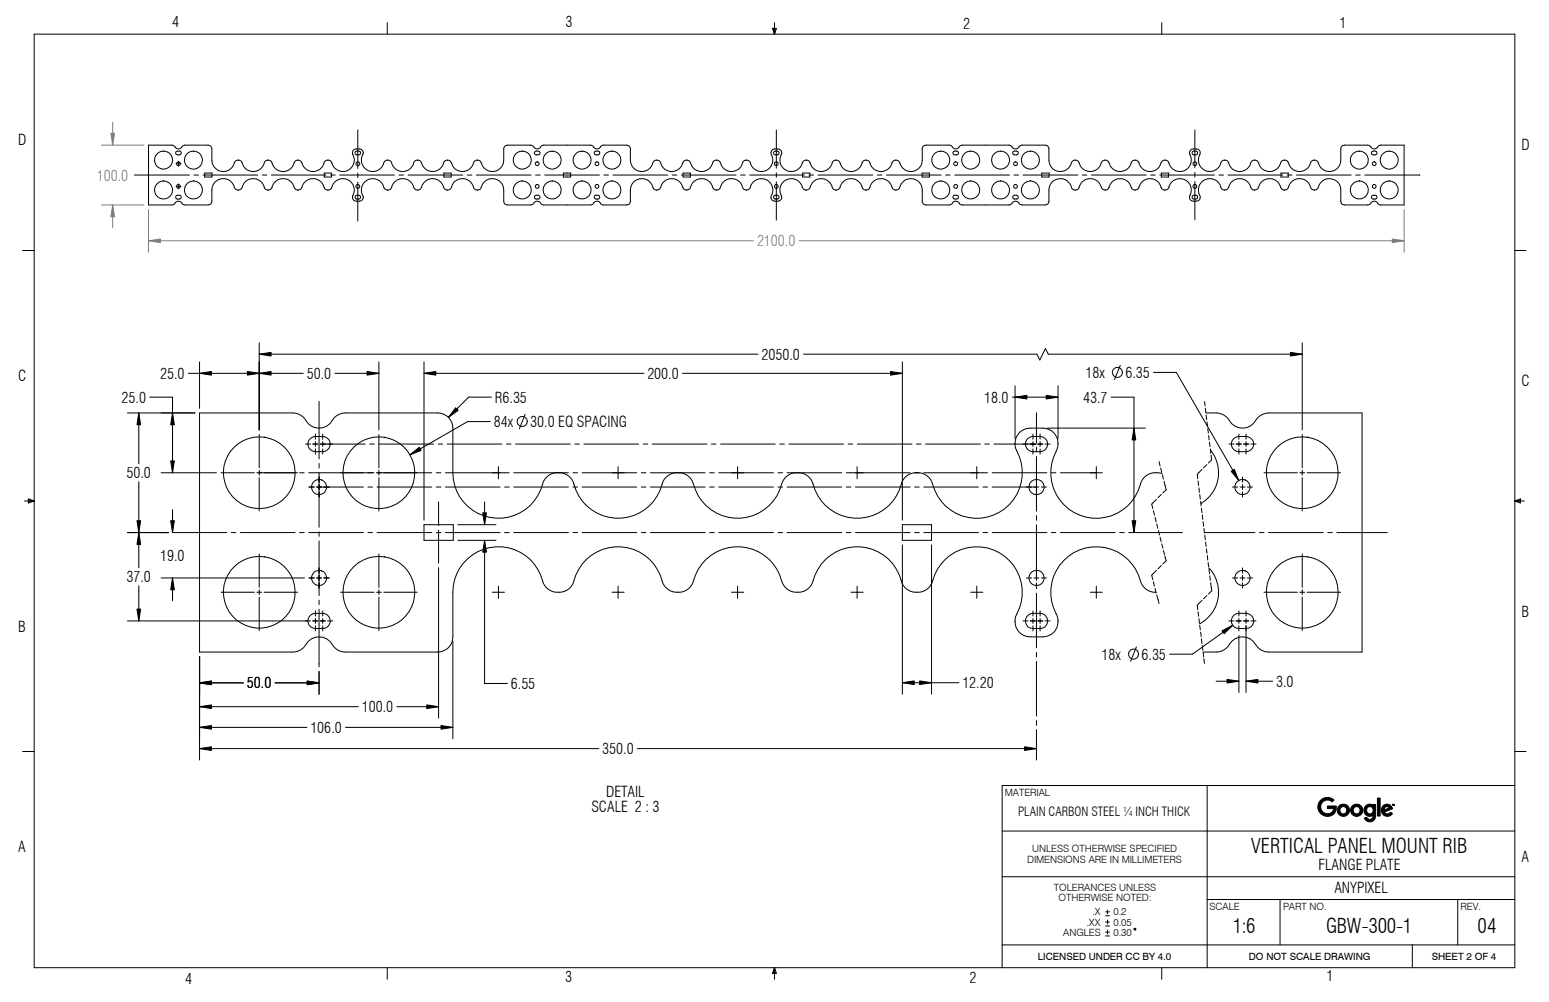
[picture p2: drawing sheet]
<svg xmlns="http://www.w3.org/2000/svg" width="432mm" height="279mm" viewBox="0 0 432 279" stroke-linecap="round" stroke-linejoin="round" font-family="sans-serif">
<g fill="none" stroke="#000" stroke-width=".28">
<path d="M9.5 9.5h412.8v260.3h-412.8zM107.9 6.3v3.2M215.3 7.9h1.2l-.6 1.6zM215.6 7.9l.3 1.6M215.9 6.3v3.2M216.2 7.9l-.3 1.6M323.8 6.3v3.2M99.7 36.2v10.8M216.4 36.2v10.7M333.1 36.2v10.6M37.5 48.8h15.3M49 42.4a.92 .92 0 0 1 1.5 .1v.3a.86 .86 0 0 1-1.5 0z"/>
<path d="M49.1 52h.3M49.1 45.6h.3M49.1 54.6l.9-.2a.53 .53 0 0 1 .5 .6 .53 .53 0 0 1-.5 .5h-.7l-.3-.3zM49.6 52h.3M49.6 45.6h.3M49.7 45v.3M49.7 45.5v.3M49.7 46v.4M49.7 51.3v.3M49.7 51.8v.4M49.7 52.3v.4M50.1 52h.4"/>
<path d="M50.1 45.6h.4M54.1 48.8h1.2M56.6 48.8h15.2M57.1 48.3h2v1.1h-2zM73.1 48.8h1.3M75.6 48.8h15.3M90.4 48.3h2v1.1h-2zM92.2 48.8h1.2M94.7 48.8h15.2M98.3 42.6v.2a3.2 3.2 0 0 1-1.5 4.8 3.2 3.2 0 0 1-4.4-2.5 1.23 1.23 0 0 0-1.4-.4 1.23 1.23 0 0 0-.8 1.1 3.2 3.2 0 0 1-3.4 2 3.2 3.2 0 0 1-2.8-2.7 1.23 1.23 0 0 0-1.3-.4 1.23 1.23 0 0 0-.9 1.1 3.3 3.3 0 0 1-3.4 2 3.3 3.3 0 0 1-2.8-2.8l-.9-.3a1.18 1.18 0 0 0-1.2 1.1 3.2 3.2 0 0 1-3.3 2 3.2 3.2 0 0 1-2.8-2.7 1.2 1.2 0 0 0-1.4-.4 1.2 1.2 0 0 0-.8 1.1 3.2 3.2 0 0 1-3.6 2 3.2 3.2 0 0 1-2.5-3.1v-3.4l-.7-.7-7-.1-.6 .3a1.23 1.23 0 0 1-1.1 .7 1.23 1.23 0 0 1-1.1-.8l-.6-.2h-6.6v16.6l6.6 .1 .7-.3a1.27 1.27 0 0 1 1.2-.8 1.27 1.27 0 0 1 1.2 .9l6.9 .2 .6-.2 .5-.7v-3.3a3.2 3.2 0 0 1 2.9-3.2 3.2 3.2 0 0 1 3.4 2.7 1.22 1.22 0 0 0 1.4 .4 1.22 1.22 0 0 0 .8-1.1 3.2 3.2 0 0 1 3.4-2 3.2 3.2 0 0 1 2.8 2.7 1.23 1.23 0 0 0 1.3 .4 1.23 1.23 0 0 0 .9-1.1 3.2 3.2 0 0 1 3.3-2 3.2 3.2 0 0 1 2.8 2.7 1.23 1.23 0 0 0 1.4 .4 1.23 1.23 0 0 0 .8-1.1 3.3 3.3 0 0 1 3.5-1.9 3.3 3.3 0 0 1 2.8 2.8l.8 .3 .4-.1a1.85 1.85 0 0 0 1-1.5 3.2 3.2 0 0 1 4.5-1 3.2 3.2 0 0 1 1 4.5v.1M98.3 55a.95 .95 0 0 0 1 1.1h.9a1.16 1.16 0 0 0 1.1-1.1M98.3 42.6a.95 .95 0 0 1 1-1.1h.9a1.27 1.27 0 0 1 1.1 1.1"/>
<path d="M99 42.4a.92 .92 0 0 1 1.5 .1v.3a.86 .86 0 0 1-1.5 0zM99.1 54.6l.9-.2a.53 .53 0 0 1 .5 .6 .53 .53 0 0 1-.5 .5h-.7l-.3-.3zM99.7 48.3v1.2M99.7 50.8v10.8M111.2 48.8h1.3M113.7 48.8h15.3M123.7 48.3h2.1v1.1h-2.1zM130.3 48.8h1.2M132.8 48.8h15.2M149.1 42.2l.9-.1a.53 .53 0 0 1 .5 .6 .53 .53 0 0 1-.5 .5l-.9-.1-.1-.3zM149.1 54.6l.9-.2a.53 .53 0 0 1 .5 .6 .53 .53 0 0 1-.5 .5l-.9-.1-.1-.3zM149.3 48.8h1.3"/>
<path d="M151.8 48.8h15.3M157.1 48.3h2v1.1h-2zM165.7 42.4a.92 .92 0 0 1 1.5 .1v.3a.86 .86 0 0 1-1.5 0zM165.8 54.6l.9-.2a.53 .53 0 0 1 .5 .6 .53 .53 0 0 1-.5 .5h-.7l-.3-.3zM168.4 48.8h1.2M170.9 48.8h15.2M187.4 48.8h1.3M189.9 48.8h15.3M190.4 48.3h2v1.1h-2zM206.5 48.8h1.2M209 48.8h15.2M214.9 55v-.1a3.2 3.2 0 0 0-1.5-4.8 3.2 3.2 0 0 0-4.4 2.4 1.23 1.23 0 0 1-1.3 .4 1.23 1.23 0 0 1-.9-1.1 3.2 3.2 0 0 0-3.3-2 3.2 3.2 0 0 0-2.8 2.7 1.23 1.23 0 0 1-1.4 .4 1.23 1.23 0 0 1-.8-1.1 3.3 3.3 0 0 0-3.4-1.9 3.3 3.3 0 0 0-2.8 2.8l-.8 .3-.5-.1a1.86 1.86 0 0 1-1-1.5 3.2 3.2 0 0 0-3.4-1.5 3.2 3.2 0 0 0-2.6 2.6 1.2 1.2 0 0 1-1.3 .4 1.2 1.2 0 0 1-.8-1.1 3.2 3.2 0 0 0-3.6-1.9 3.2 3.2 0 0 0-2.6 3.1v3.3l-.6 .8-7 .1-.6-.3a1.22 1.22 0 0 0-1.2-.8 1.22 1.22 0 0 0-1.1 .8l-.5 .3-13.7-.2a1.36 1.36 0 0 0-1.2-.9 1.36 1.36 0 0 0-1.3 .9l-7.4 .1-.5-.4-.2-.6v-3.1a3.3 3.3 0 0 0-3.1-3.2 3.3 3.3 0 0 0-3.4 2.9l-.8 .3-.4-.1a1.86 1.86 0 0 1-1-1.5 3.2 3.2 0 0 0-3.4-1.5 3.2 3.2 0 0 0-2.6 2.6 1.2 1.2 0 0 1-1.4 .4 1.2 1.2 0 0 1-.8-1.1 3.2 3.2 0 0 0-3.3-2 3.2 3.2 0 0 0-2.9 2.7 1.2 1.2 0 0 1-1.3 .4 1.2 1.2 0 0 1-.8-1.1 3.2 3.2 0 0 0-3.4-2 3.2 3.2 0 0 0-2.7 2.7 1.22 1.22 0 0 1-1.4 .4 1.22 1.22 0 0 1-.9-1.1 3.2 3.2 0 0 0-4.5-1.5 3.2 3.2 0 0 0-1 4.6v.1"/>
<path d="M214.9 42.6v.2a3.2 3.2 0 0 1-1.5 4.8 3.2 3.2 0 0 1-4.4-2.5 1.23 1.23 0 0 0-1.3-.4 1.23 1.23 0 0 0-.9 1.1 3.2 3.2 0 0 1-3.3 2 3.2 3.2 0 0 1-2.8-2.7 1.23 1.23 0 0 0-1.4-.4 1.23 1.23 0 0 0-.8 1.1 3.3 3.3 0 0 1-3.4 2 3.3 3.3 0 0 1-2.8-2.8l-1-.3a1.6 1.6 0 0 0-1.3 1.6 3.3 3.3 0 0 1-3.4 1.5 3.3 3.3 0 0 1-2.6-2.7 1.2 1.2 0 0 0-1.3-.4 1.2 1.2 0 0 0-.8 1.1 3.2 3.2 0 0 1-3.6 2 3.2 3.2 0 0 1-2.6-3.1v-3.4l-.6-.7-7-.1-.6 .3a1.23 1.23 0 0 1-1.2 .7 1.23 1.23 0 0 1-1.1-.8l-.5-.2h-13.3l-.4 .1a1.38 1.38 0 0 1-1.2 .9 1.38 1.38 0 0 1-1.3-.9l-.5-.1-6.9 .1-.5 .3-.2 .6v3.2a3.3 3.3 0 0 1-3.1 3.1 3.3 3.3 0 0 1-3.4-2.8l-.9-.3a1.18 1.18 0 0 0-1.1 1.1 3.2 3.2 0 0 1-3.4 2 3.2 3.2 0 0 1-2.8-2.7 1.2 1.2 0 0 0-1.4-.4 1.2 1.2 0 0 0-.8 1.1 3.2 3.2 0 0 1-3.3 2 3.2 3.2 0 0 1-2.9-2.7 1.2 1.2 0 0 0-1.3-.4 1.2 1.2 0 0 0-.8 1.1 3.2 3.2 0 0 1-3.4 2 3.2 3.2 0 0 1-2.7-2.7 1.22 1.22 0 0 0-1.4-.4 1.22 1.22 0 0 0-.9 1.1 3.2 3.2 0 0 1-4.5 1.6 3.2 3.2 0 0 1-1-4.7v-.1M214.9 55a1.02 1.02 0 0 0 1.1 1.1h.9a1.08 1.08 0 0 0 1-1.1M214.9 42.6a1.08 1.08 0 0 1 1.1-1.1h.9a1.17 1.17 0 0 1 1 1.1M215.7 42.4a.92 .92 0 0 1 1.5 .1v.3a.86 .86 0 0 1-1.6 0zM215.8 54.6l.9-.2a.53 .53 0 0 1 .5 .6 .53 .53 0 0 1-.5 .5h-.7l-.3-.3zM216.4 48.2v1.2M216.4 50.7v10.7M223.7 48.3h2.1v1.1h-2.1zM225.5 48.8h1.3M228 48.8h15.3M244.6 48.8h1.2M247.1 48.8h15.2"/>
<path d="M257 48.3h2.1v1.1h-2.1zM263.6 48.8h1.3M265.8 42.2l.9-.1a.53 .53 0 0 1 .5 .6 .53 .53 0 0 1-.5 .5l-.9-.1-.2-.3zM265.8 54.6l.9-.2a.53 .53 0 0 1 .5 .6 .53 .53 0 0 1-.5 .5l-.9-.1-.2-.3zM266.1 48.8h15.3M282.4 42.4a.92 .92 0 0 1 1.4 .1v.3a.86 .86 0 0 1-1.5 0zM282.5 54.6l.8-.2a.53 .53 0 0 1 .5 .6 .53 .53 0 0 1-.5 .5h-.6l-.3-.3zM282.7 48.8h1.2M285.2 48.8h15.2M290.4 48.3h2v1.1h-2zM301.7 48.8h1.3M304.2 48.8h15.3"/>
<path d="M320.8 48.8h1.2M323.3 48.8h15.2M323.7 48.3h2.1v1.1h-2.1zM331.6 55v-.1a3.2 3.2 0 0 0-1.5-4.8 3.2 3.2 0 0 0-4.4 2.4 1.22 1.22 0 0 1-1.3 .4 1.22 1.22 0 0 1-.9-1.1 3.2 3.2 0 0 0-3.3-2 3.2 3.2 0 0 0-2.8 2.7 1.23 1.23 0 0 1-1.4 .4 1.23 1.23 0 0 1-.8-1.1 3.2 3.2 0 0 0-3.4-2 3.2 3.2 0 0 0-2.8 2.7 1.23 1.23 0 0 1-1.3 .4 1.23 1.23 0 0 1-.9-1.1 3.3 3.3 0 0 0-3.4-1.9 3.3 3.3 0 0 0-2.8 2.8l-.8 .3-.5-.1a1.86 1.86 0 0 1-1-1.5 3.2 3.2 0 0 0-3.6-1.5 3.2 3.2 0 0 0-2.3 3.1v3.3l-.6 .8-7 .1-.6-.3a1.3 1.3 0 0 0-1.3-.8 1.3 1.3 0 0 0-1.1 .9l-13.7 .2-.5-.3a1.25 1.25 0 0 0-1.2-.8 1.25 1.25 0 0 0-1.2 .8l-.5 .3-6.6-.1a1.02 1.02 0 0 1-1-1l-.1-3.6a3.2 3.2 0 0 0-3.1-2.7 3.2 3.2 0 0 0-3.2 2.7 1.23 1.23 0 0 1-1.4 .4 1.23 1.23 0 0 1-.8-1.1 3.3 3.3 0 0 0-3.5-1.9 3.3 3.3 0 0 0-2.7 2.8l-.8 .3-.5-.1a1.86 1.86 0 0 1-1-1.5 3.2 3.2 0 0 0-3.4-1.5 3.2 3.2 0 0 0-2.6 2.6 1.2 1.2 0 0 1-1.3 .4 1.2 1.2 0 0 1-.8-1.1 3.2 3.2 0 0 0-3.4-2 3.2 3.2 0 0 0-2.8 2.7 1.2 1.2 0 0 1-1.4 .4 1.2 1.2 0 0 1-.8-1.1 3.2 3.2 0 0 0-4.5-1.5 3.2 3.2 0 0 0-1.1 4.6v.1M331.6 42.6v.2a3.2 3.2 0 0 1-1.5 4.8 3.2 3.2 0 0 1-4.4-2.5 1.22 1.22 0 0 0-1.3-.4 1.22 1.22 0 0 0-.9 1.1 3.2 3.2 0 0 1-3.3 2 3.2 3.2 0 0 1-2.8-2.7 1.23 1.23 0 0 0-1.4-.4 1.23 1.23 0 0 0-.8 1.1 3.2 3.2 0 0 1-3.4 2 3.2 3.2 0 0 1-2.8-2.7 1.23 1.23 0 0 0-1.3-.4 1.23 1.23 0 0 0-.9 1.1 3.3 3.3 0 0 1-3.4 2 3.3 3.3 0 0 1-2.8-2.8l-.9-.3a1.18 1.18 0 0 0-1.2 1.1 3.2 3.2 0 0 1-3.5 2 3.2 3.2 0 0 1-2.6-3.1v-3.4l-.6-.7-7-.1-.6 .3a1.23 1.23 0 0 1-1.2 .7 1.23 1.23 0 0 1-1.1-.8l-.5-.2h-13.3l-.6 .3a1.23 1.23 0 0 1-1.2 .7 1.23 1.23 0 0 1-1.1-.8l-.5-.2h-6.6a1.08 1.08 0 0 0-1 1l-.1 3.6a3.2 3.2 0 0 1-3.1 2.7 3.2 3.2 0 0 1-3.2-2.7 1.23 1.23 0 0 0-1.4-.4 1.23 1.23 0 0 0-.8 1.1 3.3 3.3 0 0 1-3.4 2 3.3 3.3 0 0 1-2.8-2.8l-1-.3a1.18 1.18 0 0 0-1.1 1.1 3.2 3.2 0 0 1-3.4 2 3.2 3.2 0 0 1-2.8-2.7 1.2 1.2 0 0 0-1.3-.4 1.2 1.2 0 0 0-.8 1.1 3.2 3.2 0 0 1-3.4 2 3.2 3.2 0 0 1-2.8-2.7 1.2 1.2 0 0 0-1.4-.4 1.2 1.2 0 0 0-.8 1.1 3.2 3.2 0 0 1-4.5 1.6 3.2 3.2 0 0 1-1.1-4.7v-.1M331.6 42.6a1.08 1.08 0 0 1 1.1-1.1h.8a1.08 1.08 0 0 1 1.1 1.1M331.6 55a1.02 1.02 0 0 0 1.1 1.1h.8a1.02 1.02 0 0 0 1.1-1.1M332.4 42.4a.92 .92 0 0 1 1.4 .1v.3a.86 .86 0 0 1-1.5 0zM332.5 54.6l.8-.2a.53 .53 0 0 1 .5 .6 .53 .53 0 0 1-.5 .5h-.6l-.3-.3zM333.1 48.1v1.3M333.1 50.6v10.7M334.6 42.6v.2a3.2 3.2 0 0 0 1.4 4.8 3.2 3.2 0 0 0 4.4-2.5 1.22 1.22 0 0 1 1.4-.4 1.22 1.22 0 0 1 .8 1.1 3.2 3.2 0 0 0 3.4 2 3.2 3.2 0 0 0 2.8-2.7 1.23 1.23 0 0 1 1.3-.4 1.23 1.23 0 0 1 .9 1.1 3.2 3.2 0 0 0 3.3 2 3.2 3.2 0 0 0 2.8-2.7 1.23 1.23 0 0 1 1.4-.4 1.23 1.23 0 0 1 .8 1.1 3.3 3.3 0 0 0 3.5 2 3.3 3.3 0 0 0 2.7-2.8l1-.3a1.6 1.6 0 0 1 1.3 1.5 3.2 3.2 0 0 0 3.6 1.5 3.2 3.2 0 0 0 2.4-3v-3.4l.6-.7 7-.1 .6 .3a1.2 1.2 0 0 0 1.2 .7 1.2 1.2 0 0 0 1.1-.8l.5-.2h6.6v16.6l-6.6 .1-.6-.3a1.22 1.22 0 0 0-1.2-.8 1.22 1.22 0 0 0-1.1 .8l-.5 .3-6.6-.1a1.02 1.02 0 0 1-1-1l-.1-3.6a3.2 3.2 0 0 0-3.1-2.7 3.2 3.2 0 0 0-3.2 2.7 1.23 1.23 0 0 1-1.4 .4 1.23 1.23 0 0 1-.8-1.1 3.3 3.3 0 0 0-3.5-1.9 3.3 3.3 0 0 0-2.8 2.8l-.8 .3-.4-.1a1.86 1.86 0 0 1-1-1.5 3.2 3.2 0 0 0-3.4-1.5 3.2 3.2 0 0 0-2.6 2.6 1.2 1.2 0 0 1-1.4 .4 1.2 1.2 0 0 1-.8-1.1 3.2 3.2 0 0 0-3.3-2 3.2 3.2 0 0 0-2.9 2.7 1.2 1.2 0 0 1-1.3 .4 1.2 1.2 0 0 1-.8-1.1 3.2 3.2 0 0 0-4.5-1.6 3.2 3.2 0 0 0-1.1 4.7v.1"/>
<path d="M339.8 48.8h1.3M342.3 48.8h15.3M357.1 48.3h2v1.1h-2zM358.9 48.8h1.2M361.4 48.8h15.2M377.9 48.8h1.3M380.4 48.8h15.4M382.4 42.4a.92 .92 0 0 1 1.4 .1v.3a.86 .86 0 0 1-1.5 0zM382.5 54.6l.8-.2a.53 .53 0 0 1 .5 .6 .53 .53 0 0 1-.5 .5h-.6l-.3-.3zM6.3 69.8h3.2M422.3 69.8h3.1M72.3 95.6v24.3"/>
<path d="M72.3 98.8h139M224 98.8h65.1l.8 1.6 1.5-3.2 .8 1.6h70.8M363 95.6v24.3M35.5 115.1h18.9M38.7 115.1v14.2M41.7 110.7h6.4v21.1M52.5 104.1h32M55.6 100.9v13M88.9 111.9v16.1M93.3 104.1h12.3M105.6 100.9v19M118.2 100.9v44.1"/>
<path d="M118.2 104.1h61.3M136.7 117.6h-6.4l-16 9.2M137 110.7h-6.4l-5.6 5.7M146.4 115.5l-1.6 4M190.2 104.1h61.3M251.5 100.9v44.1M282.2 110.7h12.7M283 107.6v14.7M288.9 115.1v8.4M292 119.4h27.3M294.9 107.6v14.7M309.8 110.7h6.3v37.8"/>
<path d="M312.3 101.9l-1.6 3.9M321.6 103.8h6.3l17.4 30.2M335.8 112l.1 1.2M336 113.8l.2 1.3h2.8a5.1 5.1 0 0 1 4.4 3.1 4.3 4.3 0 0 0 7-1.4l.7-.8 1-.5 1.6-.4h26v66.7h-26a4.2 4.2 0 0 1-3.7-2.1 4.3 4.3 0 0 0-3.9-2.1 4.3 4.3 0 0 0-3.7 2.6l-1.3 1.1-1 .4-4.7 .1M336.2 115.7l.2 1.3M336.5 117.6l.1 1.3M336.7 119.5l.1 1.3M6.8 139.7h2.7M7.9 139.1l1.6 .6-1.6 .6zM7.9 139.4l1.6 .3M9.5 139.7l-1.6 .3M38.7 134.3v24"/>
<path d="M44.9 131.8h15.4M61.6 131.8h9.3M71.6 131.8h11.4M72.3 121.2v9.3M72.3 131.1v1.4M72.3 133.2v9.3M83.5 131.8h1.3M85.1 123.8h1.5M86.1 131.8h18.2M86.1 135.8h1.5M86.6 122.2a4.2 4.2 0 0 1 5.2 .6 2.12 2.12 0 0 1-1.8 3.1h-2.1a2.11 2.11 0 0 1-1.9-1.3 2.11 2.11 0 0 1 .6-2.4zM87.2 123.8h1.4"/>
<path d="M87.9 121v1.5M87.9 123.1v1.4M87.9 125.2v1.4M88.3 135.8h13M88.9 129.2v1.3M88.9 131.8v15.2M89.3 123.8h12.5M90 121v1.5M90 123.1v1.4M90 125.2v1.4M102.6 135.8h1.2M103.1 123.8h1.3"/>
<path d="M104.9 131.8h15.5M105.1 135.8h15.3M105.6 123.8h15.3M105.6 121.2v9.3M105.6 131.1v1.4M105.6 133.2v9.3M121.6 131.8h1.3M121.6 135.8h1.3M122.1 123.8h1.3M122.3 140v6.6M124.2 131.8h17.7M124.2 135.8h15.2"/>
<path d="M124.7 123.8h15.2M135.1 140v6.3M138.9 130.1v3.4M140.7 135.8h1.2M141.2 123.8h1.3M143.2 131.8h15.3M143.2 135.8h15.3M143.7 123.8h15.3M155.3 131.8a4.2 4.2 0 0 0-4 3.2 12.7 12.7 0 0 1-13.9 9.4 12.7 12.7 0 0 1-11.2-12.6v-12.4a4.2 4.2 0 0 0-4.2-4.3h-25.7a4.3 4.3 0 0 0-3.7 2.2 4.3 4.3 0 0 1-7.6-.5l-.8-.8-1-.5-1.6-.4h-26v66.7h26a4.1 4.1 0 0 0 3.7-2.1 4.3 4.3 0 0 1 7.6 .5l1.2 1.1 1.1 .4 1.1 .1h25.7a4.2 4.2 0 0 0 4.2-4.2v-12.5a12.7 12.7 0 0 1 11.5-12.6 12.7 12.7 0 0 1 13.8 10.1 4.6 4.6 0 0 0 4.4 2.5 4.6 4.6 0 0 0 4.1-3.1 12.7 12.7 0 0 1 12.7-9.5 12.7 12.7 0 0 1 12.1 10.1 4.6 4.6 0 0 0 4.5 2.5 4.6 4.6 0 0 0 4-3.1 12.8 12.8 0 0 1 12.7-9.5 12.8 12.8 0 0 1 12.1 10.1 4.6 4.6 0 0 0 4.5 2.5 4.6 4.6 0 0 0 4.1-3.1 12.7 12.7 0 0 1 12.6-9.5 12.7 12.7 0 0 1 12.2 10.1 4.6 4.6 0 0 0 4.4 2.5 4.6 4.6 0 0 0 4.1-3.1 12.7 12.7 0 0 1 17.3-8.5 12.7 12.7 0 0 1 5.8 18.4 4.4 4.4 0 0 0 4.1 5.7 8.1 8.1 0 0 0 5.9-.7 4.4 4.4 0 0 0 1.3-5.7 12.7 12.7 0 0 1 6.9-18 12.7 12.7 0 0 1 16.8 9.4 4.3 4.3 0 0 0 4.2 2.5M155.9 131.8a4.2 4.2 0 0 1 4.1 3.2 12.7 12.7 0 0 0 12.7 9.5 12.7 12.7 0 0 0 12.1-10.2 4.4 4.4 0 0 1 3.9-2.5M159.7 131.8h1.3M159.7 135.8h1.3"/>
<path d="M160.2 123.8h1.3M162.3 131.8h15.2M162.3 135.8h15.2M162.8 123.8h15.2M172.3 130.1v3.4M178.8 131.8h1.2M178.8 135.8h1.2M179.3 123.8h1.3M181.3 131.8h15.3M181.3 135.8h15.3M181.8 123.8h15.3M189.2 131.8a4.2 4.2 0 0 1 4.1 3.2 12.8 12.8 0 0 0 12.7 9.5 12.8 12.8 0 0 0 12.1-10.2 4.2 4.2 0 0 1 3.9-2.5"/>
<path d="M197.8 131.8h1.3M197.8 135.8h1.3M198.3 123.8h1.3M200.4 131.8h15.2M200.4 135.8h15.2M200.9 123.8h15.2M205.6 130.1v3.4M216.9 131.8h1.2M216.9 135.8h1.2M217.4 123.8h1.3M219.4 131.8h15.3M219.4 135.8h15.3"/>
<path d="M219.9 123.8h15.3M222.5 131.8a4.3 4.3 0 0 1 4.2 3.2 12.7 12.7 0 0 0 12.6 9.5 12.7 12.7 0 0 0 12.2-10.2 4.2 4.2 0 0 1 3.9-2.5M235.9 131.8h17.8M235.9 135.8h1.3M236.4 123.8h1.3M238.5 135.8h15.2M238.9 130.1v3.4M239 123.8h15.2M255 131.8h1.2M255 135.8h1.2M255.5 123.8h1.3M255.9 131.8a4.2 4.2 0 0 1 4.1 3.2 12.7 12.7 0 0 0 17.3 8.5 12.7 12.7 0 0 0 5.8-18.4 4.4 4.4 0 0 1 4.1-5.7 8.1 8.1 0 0 1 5.9 .7 4.4 4.4 0 0 1 1.3 5.7 12.7 12.7 0 0 0 6.9 18 12.7 12.7 0 0 0 16.8-9.5 4.6 4.6 0 0 1 5.8-2.3"/>
<path d="M257.5 131.8h17.8M257.5 135.8h15.3M258 123.8h15.3M272.3 130.1v3.4M274 135.8h1.3M274.5 123.8h1.3M276.6 131.8h15.2M276.6 135.8h13M277.1 123.8h11.8M286.6 122.2a4.1 4.1 0 0 1 5.2 .6 2.12 2.12 0 0 1-1.9 3.1h-1.9a2.11 2.11 0 0 1-2-1.3 2.11 2.11 0 0 1 .6-2.4zM288 121v1.5M288 123.1v1.4"/>
<path d="M288 125.2v1.4M288.9 124.8v1.2M288.9 127.3v15.2M289.3 123.8h1.4M289.9 121v1.5M289.9 123.1v1.4M289.9 125.2v1.4M290.3 135.8h1.4M291.3 123.8h1.4M293.1 131.8h1.2M295.6 131.8h11.7M305.6 130.1v3.4"/>
<path d="M322.4 139.2l-1.3 1.4 .3 1.2M323.1 128.7l.3 1.2M323.6 130.5l.2 1.2M323.7 137.9l-.9 .9M324 132.4l.3 1.2M324.5 134.2l.6 2.4-1 .9M334 134.1l.1 1.3M334.2 136l.1 1.3M334.4 137.9l.2 1.2M334.7 139.8l.1 1.3M335.1 130.9l-1.3 1.3 .1 1.3M336.4 129.5l-.9 1"/>
<path d="M336.9 121.4l.2 1.3M337.1 123.3l.2 1.2M337.4 125.2l.1 1.2M337.4 125.5a9.9 9.9 0 0 1-2.6 14.9M337.6 127l.1 1.2M337.8 128.2l-1 .9M342.6 123.8h1.4M343.6 135.8h1.4M344 122.2a4.2 4.2 0 0 1 5.2 .6 2.12 2.12 0 0 1-1.9 3.1h-1.9a2.11 2.11 0 0 1-2-1.3 2.11 2.11 0 0 1 .6-2.4zM344.6 123.8h1.4M345.4 121v1.5M345.4 123.1v1.4"/>
<path d="M345.4 125.2v1.4M345.7 135.8h1.3M346.4 133v1.5M346.4 135.1v1.4M346.4 137.2v1.4M346.7 123.8h1.4M347.3 121v1.5M347.3 123.1v1.4M347.3 125.2v1.4M347.7 135.8h1.5M348.7 123.8h1.4M352.3 131.8h9.4"/>
<path d="M362.3 131.8h1.4M363 121.2v9.3M363 131.1v1.4M363 133.2v9.3M364.4 131.8h9.3M422.3 139.7h2.6M422.3 139.7l1.5-.6v1.2zM422.3 139.7l1.5 .3M423.8 139.4l-1.5 .3M35.5 148.5h11.5M48.1 142.2v6.3M48.3 148.5h14.9"/>
<path d="M64.5 148.5h1.2M67 148.5h15.3M72.3 154.5v9.3M83.5 148.5h1.3M86.1 148.5h15.2M88.9 148.3v1.3M88.9 150.8v15.3M102.6 148.5h1.2M105.1 148.5h15.3M105.6 154.5v9.3M118.2 146.3h8.2v4.4h-8.2zM121.6 148.5h1.3"/>
<path d="M122.3 147.8v9.2M122.3 158.3v41.9M124.2 148.5h15.2M127.6 146.3h10.7M127.6 150.7h10.7M135.1 150.7v39.9h6.3M140.7 148.5h1.2M143.2 148.5h15.3M159.7 148.5h1.3M162.3 148.5h15.2M178.8 148.5h1.2M181.3 148.5h15.3"/>
<path d="M197.8 148.5h1.3M200.4 148.5h15.2M216.9 148.5h1.2M219.4 148.5h15.3M235.9 148.5h1.3M238.5 148.5h15.2M251.5 146.3h8.2v4.4h-8.2zM251.5 151.9v41.6M255 148.5h1.2M257.5 148.5h15.3M259.7 151.9v41.6M274 148.5h1.3"/>
<path d="M276.6 148.5h15.2M288.9 143.8v1.3M288.9 146.3v15.5M293.1 148.5h1.2M295.6 148.5h15.3M312.1 148.5h1.3M314.7 148.5h14.9M321.5 142.4l.3 1.2M322 144.3l.3 1.2M322.4 159l-1.3 1.4 .3 1.2M322.5 146.1l.2 1.2M322.9 148l.3 1.2"/>
<path d="M323.4 149.8l.3 1.2M323.7 157.7l-.9 .9M323.8 151.6l.4 1.3M324.3 153.5l.4 1.2M324.7 155.1l.4 1.2M325.1 156.4l-1 .9M334.9 141.7l.2 1.3M335.2 143.6l.1 1.2M335.4 145.5l.1 1.2M335.6 147.4l.1 1.2M335.8 148.5h14M335.8 149.2l.2 1.3"/>
<path d="M336.1 151.1l.1 1.3M336.3 153l.2 1.3M336.5 154.9l.2 1.3M336.8 156.8l.1 1.3M337 158.4a9.9 9.9 0 0 1-2.6 15.5M337 158.7l.2 1.3M346.4 158.4v1.4M351.1 148.5h1.2M353.6 148.5h15.3M363 154.5v9.3M370.1 148.5h1.3M372.7 148.5h14"/>
<path d="M35.5 173.1h51.1M38.7 163.3v9.8M44.9 161.2h40M48.1 161.2v6.3M61.6 165.1h9.3M71.6 165.1h1.3M72.3 164.5v1.3M72.3 166.5v9.4M73.6 165.1h9.4M86.1 161.2h1.5M86.6 171.5a4.2 4.2 0 0 1 5.2 .6 2.12 2.12 0 0 1-1.8 3.2h-2.1a2.11 2.11 0 0 1-1.9-1.4 2.11 2.11 0 0 1 .6-2.4zM87.2 173.1h1.4"/>
<path d="M87.9 170.3v1.5M87.9 172.5v1.3M87.9 174.5v1.4M88.3 161.2h1.3M88.9 167.3v1.3M88.9 169.9v16.1M89.3 173.1h1.4M90 170.3v1.5M90 172.5v1.3M90 174.5v1.4M90.3 161.2h1.4M91.3 173.1h1.5"/>
<path d="M95 165.1h9.3M104.9 165.1h1.4M105.6 164.5v1.3M105.6 166.5v9.4M107 165.1h9.3M126.2 178.9v27.1M137.2 165.1h3.4M138.9 163.4v3.4M170.6 165.1h3.4M172.3 163.4v3.4M203.9 165.1h3.4M205.6 163.4v3.4"/>
<path d="M237.2 165.1h3.4M238.9 163.4v3.4M270.6 165.1h3.4M272.3 163.4v3.4M285.2 173.1h1.4M286.1 161.2h1.5M286.6 171.5a4.1 4.1 0 0 1 5.2 .6 2.12 2.12 0 0 1-1.9 3.2h-1.9a2.11 2.11 0 0 1-2-1.4 2.11 2.11 0 0 1 .6-2.4zM287.1 173.1h1.5M288 170.3v1.5M288 172.5v1.3M288 174.5v1.4M288.2 161.2h1.4"/>
<path d="M288.9 162.5v1.6M288.9 165.4v15.2M289.3 173.1h1.4M289.9 170.3v1.5M289.9 172.5v1.3M289.9 174.5v1.4M290.3 161.2h1.4M291.3 173.1h1.4M303.9 165.1h3.4M305.6 163.4v3.4M321.5 162.2l.3 1.2M322 164.1l.3 1.2"/>
<path d="M322.5 165.9l.6 2.4M334 170.6l.1 1.3M334.2 172.5l.1 1.3M334.4 174.4l.2 1.2M334.7 176.3l.2 1.2M334.9 178.2l.2 1.3M335.1 167.4l-1.3 1.3 .1 1.3M336.4 166.1l-.9 .9M337.2 160.6l.2 1.2M337.5 162.5l.3 2.2-1 1M342.6 173.1h1.4M343.6 161.2h1.4"/>
<path d="M343.6 174.4l-11.2 8h-6.3M344 171.5a4.2 4.2 0 0 1 5.2 .6 2.12 2.12 0 0 1-1.9 3.2h-1.9a2.11 2.11 0 0 1-2-1.4 2.11 2.11 0 0 1 .6-2.4zM344.6 173.1h1.4M345.4 170.3v1.5M345.4 172.5v1.3M345.4 174.5v1.4M345.4 177.2v15.9M345.7 161.2h1.3M346.4 160.5v1.3M346.4 162.5v1.5M346.7 173.1h1.4M347.3 170.3v1.5"/>
<path d="M347.3 172.5v1.3M347.3 174.4v18.7M347.7 161.2h1.5M348.7 173.1h1.4M352.3 165.1h9.4M362.3 165.1h1.4M363 164.5v1.3M363 166.5v9.4M364.4 165.1h9.3M55.6 183.1v28.8M55.6 190.4h12.3M55.6 197.1h44.3"/>
<path d="M76.7 190.4h12.2M88.9 187.2v6.4M110.7 197.1h11.6M251.5 190.4h15.8M288.9 181.9v1.3M288.9 184.4v15.3M316.8 180.4l-1.6 4M335.2 180l.1 1.3M335.4 181.9l.1 1.3M335.6 183.7l.1 1.3M339 189.9h6.4M347.3 189.9h7.5"/>
<path d="M6.3 209.5h3.2M55.6 208.7h111.3M55.6 202.8h30M96.3 202.8h29.9M177.7 208.7h111.2M288.9 201v1.2M288.9 203.5v8.4M336.5 219v50.8M422.3 209.5h3.1M422.3 219h-142.9v50.8M279.4 231.7h142.9M279.4 244.5h142.9"/>
<path d="M308.2 255.4h1.1M308.2 254.3h1.1M308.2 258.2h1.1M308.2 257.1h1.1M308.2 259.9h1.1M308.7 253.7v1.1M308.7 256.5v1.1M308.7 259.4v1M336.5 250.8h85.8M356.8 250.8v12.7M406.4 250.8v12.7M107.9 269.8v3.2"/>
<path d="M215.9 269.8l.3 1.6M215.9 269.8l-.3 1.6M215.9 269.8l.6 1.6h-1.2zM215.9 269.8v3.2M279.4 263.5h142.9M308.2 261h1.1M323.8 269.8v3.2M393.7 263.5v6.3"/>
<circle cx="45.6" cy="44.7" r="2.49"/>
<circle cx="45.6" cy="53" r="2.51"/>
<circle cx="49.7" cy="52" r=".54"/>
<circle cx="49.7" cy="45.7" r=".54"/>
<circle cx="53.9" cy="44.7" r="2.49"/>
<circle cx="53.9" cy="53" r="2.51"/>
<circle cx="99.7" cy="45.6" r=".54"/>
<circle cx="99.7" cy="52" r=".52"/>
<circle cx="145.6" cy="44.7" r="2.49"/>
<circle cx="145.6" cy="53" r="2.51"/>
<circle cx="149.8" cy="45.7" r=".53"/>
<circle cx="149.8" cy="52" r=".53"/>
<circle cx="153.9" cy="44.7" r="2.49"/>
<circle cx="153.9" cy="53" r="2.51"/>
<circle cx="162.3" cy="44.7" r="2.49"/>
<circle cx="162.3" cy="53" r="2.51"/>
<circle cx="166.4" cy="52" r=".54"/>
<circle cx="166.4" cy="45.7" r=".54"/>
<circle cx="170.6" cy="44.7" r="2.49"/>
<circle cx="170.6" cy="53" r="2.51"/>
<circle cx="216.4" cy="45.6" r=".54"/>
<circle cx="216.4" cy="52" r=".52"/>
<circle cx="262.2" cy="44.7" r="2.49"/>
<circle cx="262.2" cy="53" r="2.51"/>
<circle cx="266.4" cy="45.7" r=".54"/>
<circle cx="266.4" cy="52" r=".54"/>
<circle cx="270.6" cy="44.7" r="2.49"/>
<circle cx="270.6" cy="53" r="2.51"/>
<circle cx="278.9" cy="44.7" r="2.49"/>
<circle cx="278.9" cy="53" r="2.51"/>
<circle cx="283.1" cy="52" r=".54"/>
<circle cx="283.1" cy="45.7" r=".54"/>
<circle cx="287.2" cy="44.7" r="2.5"/>
<circle cx="287.2" cy="53" r="2.52"/>
<circle cx="333.1" cy="45.6" r=".54"/>
<circle cx="333.1" cy="52" r=".52"/>
<circle cx="378.9" cy="44.7" r="2.49"/>
<circle cx="378.9" cy="53" r="2.51"/>
<circle cx="383.1" cy="45.7" r=".54"/>
<circle cx="383.1" cy="52" r=".54"/>
<circle cx="387.3" cy="44.7" r="2.49"/>
<circle cx="387.3" cy="53" r="2.51"/>
<circle cx="145.6" cy="117.5" r="1.41"/>
<circle cx="311.5" cy="103.8" r="1.4"/>
<circle cx="72.3" cy="131.8" r="10"/>
<circle cx="89" cy="135.8" r="2.12"/>
<circle cx="105.6" cy="131.8" r="10"/>
<circle cx="288.9" cy="135.8" r="2.12"/>
<circle cx="346.4" cy="135.8" r="2.13"/>
<circle cx="363" cy="131.8" r="10"/>
<circle cx="72.3" cy="165.2" r="10"/>
<circle cx="88.9" cy="161.2" r="2.11"/>
<circle cx="105.6" cy="165.2" r="10"/>
<circle cx="288.9" cy="161.2" r="2.12"/>
<circle cx="346.3" cy="161.2" r="2.12"/>
<circle cx="363" cy="165.2" r="10"/>
<circle cx="316" cy="182.4" r="1.4"/>
<circle cx="316.3" cy="259.1" r=".26"/>
</g>
<g fill="none" stroke="#fff" stroke-width=".28">
<path d="M368.3 223.1l1.1-.7h1.1l1.4 .7-.6 .5-.8-.5-1.1 .1-.9 .6-.3 .8v.8l.3 .7 .6 .6 .7 .2 1.4-.3 .6-1-1.8-.1v-.8h2.4v1.3l-.6 1-.8 .5-1.3 .1-1-.3-.7-.6-.5-1-.1-1 .3-1.1zM380.7 224.7l.9-.5 .7 .1 .4 .3v-.3h.8l-.1 3.8-.3 .5-.6 .5-1.5-.1-.7-.8 .7-.3 .5 .5 .6 .1 .5-.3 .1-.4v-.6l-.5 .4h-.6l-1.1-.7-.3-1.2zM383.5 224.3h.1M384 222.5h.7v5h-.7zM385.6 224.7l.8-.5 .7 .1 .6 .3 .5 .9-2.3 .9 .6 .5h.6l.5-.4 .6 .4-.3 .3-.5 .3-.9 .1-1.1-.6-.3-1.3zM386 225.2l.8-.3 .5 .4-1.5 .6zM388.2 224.3h.1M388.2 224.3h.3l.1 .2M388.2 224.3v.3l.1-.3M388.4 224.3h.1M388.4 224.3v.3l.1-.2M388.5 224.3h.1"/>
<path d="M388.5 224.3v.3l.2-.3M388.6 224.5h.1M388.7 224.4v.2v-.3l-.1 .2M388.7 224.3h.1"/>
<circle cx="374.4" cy="225.9" r="1"/>
<circle cx="374.5" cy="225.9" r="1.7"/>
<circle cx="378.1" cy="225.9" r=".99"/>
<circle cx="378.2" cy="225.9" r="1.7"/>
<circle cx="381.9" cy="225.9" r=".99"/>
</g>
<g fill="#000" stroke="#000" stroke-width=".28">
<path d="M72.3 98.8l3.3-.5v1zM359.7 98.3l3.3 .5-3.3 .5zM38.7 115.1l.5 3.3h-1zM48.1 115.1l.5 3.3h-1zM55.6 104.1l3.3-.5v1zM72.3 104.1l3.3-.5v1zM69 103.6l3.3 .5-3.3 .5zM102.3 103.6l3.3 .5-3.3 .5zM118.2 104.1l3.3-.5v1zM127 113.7l.7 .7-2.7 2zM248.2 103.6l3.3 .5-3.3 .5zM283 110.7l3.3-.5v1.1z"/>
<path d="M291.6 110.2l3.3 .5-3.3 .6zM316.1 119.4l.5 3.3h-1zM47.6 128.5h1l-.5 3.3zM114.3 126.8l2.6-2.1 .5 .9zM343.2 131.4l.9-.5 1.2 3.1zM38.2 145.2h1l-.5 3.3zM38.7 148.5l.5 3.3h-1zM47.6 145.2h1l-.5 3.3zM135.1 150.7l.5 3.3h-1zM134.6 143h1l-.5 3.3zM315.6 145.2h1l-.5 3.3zM38.2 169.8h1l-.5 3.3z"/>
<path d="M48.1 161.2l.5 3.3h-1zM340.7 175.9l2.9-1.5-2.4 2.3zM55.6 190.4l3.3-.5v1zM55.6 197.1l3.3-.5v1zM85.6 189.9l3.3 .5-3.3 .5zM119 196.6l3.3 .5-3.3 .5zM251.5 190.4l3.3-.5v1zM256.4 189.9l3.3 .5-3.3 .5zM342.1 189.4l3.3 .5-3.3 .6zM347.3 189.9l3.3-.5v1.1zM55.6 208.7l3.3-.5v1.1zM55.6 202.8l3.3-.5v1z"/>
<path d="M122.9 202.3l3.3 .5-3.3 .5zM285.6 208.2l3.3 .5-3.3 .6z"/>
<path d="M368.1 223.2l1.5-.8 1.2 .1 .8 .3 .3 .3-.6 .5-.6-.4-.7-.1-1.1 .4-.6 .8-.1 1 .6 1.2 .6 .3 .9 .1 1-.5 .5-.9h-1.8v-.8h2.4v1.3l-.5 .9-1.5 .7-1.1-.1-.9-.4-.7-.9-.3-.9 .1-1.1z" fill-rule="evenodd"/>
<path d="M373.5 225.9a1 1 0 0 0 2 0 1 1 0 0 0-2 0zM372.8 225.9a1.7 1.7 0 0 1 3.4 0 1.7 1.7 0 0 1-3.4 0z" fill-rule="evenodd"/>
<path d="M377.2 225.9a1 1 0 0 0 2 0 1 1 0 0 0-2 0zM376.5 225.9a1.71 1.71 0 0 1 3.4 0 1.71 1.71 0 0 1-3.4 0z" fill-rule="evenodd"/>
<path d="M380.9 225.9a1 1 0 0 0 2 0 1 1 0 0 0-2 0zM380.8 224.6l.8-.4 .7 .1 .4 .3v-.3h.8l-.1 3.6-.3 .7-.6 .5-1.3-.1-.9-.9 .7-.2 .4 .5 .7 .1 .5-.3 .1-.5v-.5l-.6 .4h-.5l-.8-.3-.4-.5-.2-1.1z" fill-rule="evenodd"/>
<path d="M384 222.5h.7v5h-.7z" fill-rule="evenodd"/>
<path d="M386 225.2l-.2 .7 1.5-.6-.6-.4zM385.5 224.7l.9-.5 1.2 .3 .6 1-2.3 .9 .6 .5h.6l.5-.4 .6 .4-.6 .5-.6 .2-1.3-.4-.6-1.1v-.8z" fill-rule="evenodd"/>
<path d="M388.2 224.3h.2l-.1 .3z" fill-rule="evenodd"/>
<path d="M388.4 224.3l.2 .2 .1-.2v.3v-.3l-.1 .3-.1-.3-.1 .3z" fill-rule="evenodd"/>
</g>
<path d="M31.4 34.1v6.4M28.2 40.5h11.9M28.2 57.1h11.9M31.4 57.1v6.4M41.4 58.4v11.9M391.4 58.4v11.9M41.4 67.1h168.7M222.8 67.1h168.6" fill="none" stroke="#808080" stroke-width=".28"/>
<g fill="#808080" stroke="#808080" stroke-width=".28">
<path d="M41.4 67.1l3.3-.5v1z"/>
<path d="M388.1 66.6l3.3 .5-3.3 .5z"/>
<path d="M30.9 37.2h1l-.5 3.3z"/>
<path d="M31.4 57.1l.5 3.4h-1z"/>
</g>
<g font-size="5.6">
<text x="348.8" y="237.9">VERTICAL PANEL MOUNT RIB</text>
<text x="343.7" y="260.2">1:6</text>
<text x="369.7" y="260.2">GBW-300-1</text>
<text x="411.9" y="260.2">04</text>
</g>
<g font-size="4.2">
<text x="48" y="7.5">4</text>
<text x="157.6" y="7.5">3</text>
<text x="268.5" y="8">2</text>
<text x="373.4" y="7.8">1</text>
<text x="5.1" y="40.3">D</text>
<text x="424.2" y="41.8">D</text>
<text x="212.3" y="100.3">2050.0</text>
<text x="5.1" y="106.2">C</text>
<text x="44.7" y="105.6">25.0</text>
<text x="85.5" y="105.6">50.0</text>
<text x="180.5" y="105.6">200.0</text>
<text x="302.6" y="105.4">18x</text>
<text x="313.7" y="105.4">6.35</text>
<text x="424.2" y="107.7">C</text>
<text x="33.9" y="112.3">25.0</text>
<text x="138" y="112.3">R6.35</text>
<text x="274.4" y="112.3">18.0</text>
<text x="301.9" y="112.3">43.7</text>
<text x="137.7" y="119.1">84x</text>
<text x="147.8" y="119.1">30.0 EQ SPACING</text>
<text x="35.3" y="133.3">50.0</text>
<text x="44.7" y="156.3">19.0</text>
<text x="35.3" y="162.3">37.0</text>
<text x="424.2" y="172">B</text>
<text x="5.1" y="176.2">B</text>
<text x="307.1" y="183.9">18x</text>
<text x="318.2" y="183.9">6.35</text>
<text x="68.8" y="191.9">50.0</text>
<text x="268.3" y="191.9">12.20</text>
<text x="355.7" y="191.5">3.0</text>
<text x="142.4" y="192.1">6.55</text>
<text x="100.9" y="198.6">100.0</text>
<text x="86.5" y="204.4">106.0</text>
<text x="167.9" y="210.3">350.0</text>
<text x="164.8" y="226.3">SCALE 2 : 3</text>
<text x="169" y="222.1">DETAIL</text>
<text x="5.1" y="237.6">A</text>
<text x="367.5" y="242.6">FLANGE PLATE</text>
<text x="424.2" y="240.3">A</text>
<text x="372" y="249">ANYPIXEL</text>
<text x="51.6" y="274.4">4</text>
<text x="157.5" y="273.7">3</text>
<text x="270.3" y="274.1">2</text>
<text x="369.8" y="273.6">1</text>
</g>
<g font-size="4.2" fill="#808080">
<text x="27" y="50.3">100.0</text>
<text x="211" y="68.7">2100.0</text>
</g>
<text font-size="3.5" x="283.8" y="227.5">PLAIN CARBON STEEL ¼ INCH THICK</text>
<g font-size="2.8">
<text x="280.1" y="222">MATERIAL</text>
<text x="287.7" y="237.7">UNLESS OTHERWISE SPECIFIED</text>
<text x="286.3" y="240.5">DIMENSIONS ARE IN MILLIMETERS</text>
<text x="293.8" y="248.5">TOLERANCES UNLESS</text>
<text x="295.1" y="251.3">OTHERWISE NOTED:</text>
<text x="304.5" y="255.3">.X</text>
<text x="310.4" y="255.3">0.2</text>
<text x="337.2" y="253.7">SCALE</text>
<text x="357.7" y="253.7">PART NO.</text>
<text x="407.1" y="253.7">REV.</text>
<text x="296.4" y="260.9">ANGLES</text>
<text x="302.9" y="258.1">.XX</text>
<text x="310.4" y="258.1">0.05</text>
<text x="310.4" y="260.9">0.30</text>
<text x="289.3" y="267.7">LICENSED UNDER CC BY 4.0</text>
<text x="348.1" y="267.7">DO NOT SCALE DRAWING</text>
<text x="399.1" y="267.7">SHEET 2 OF 4</text>
</g>
</svg>
